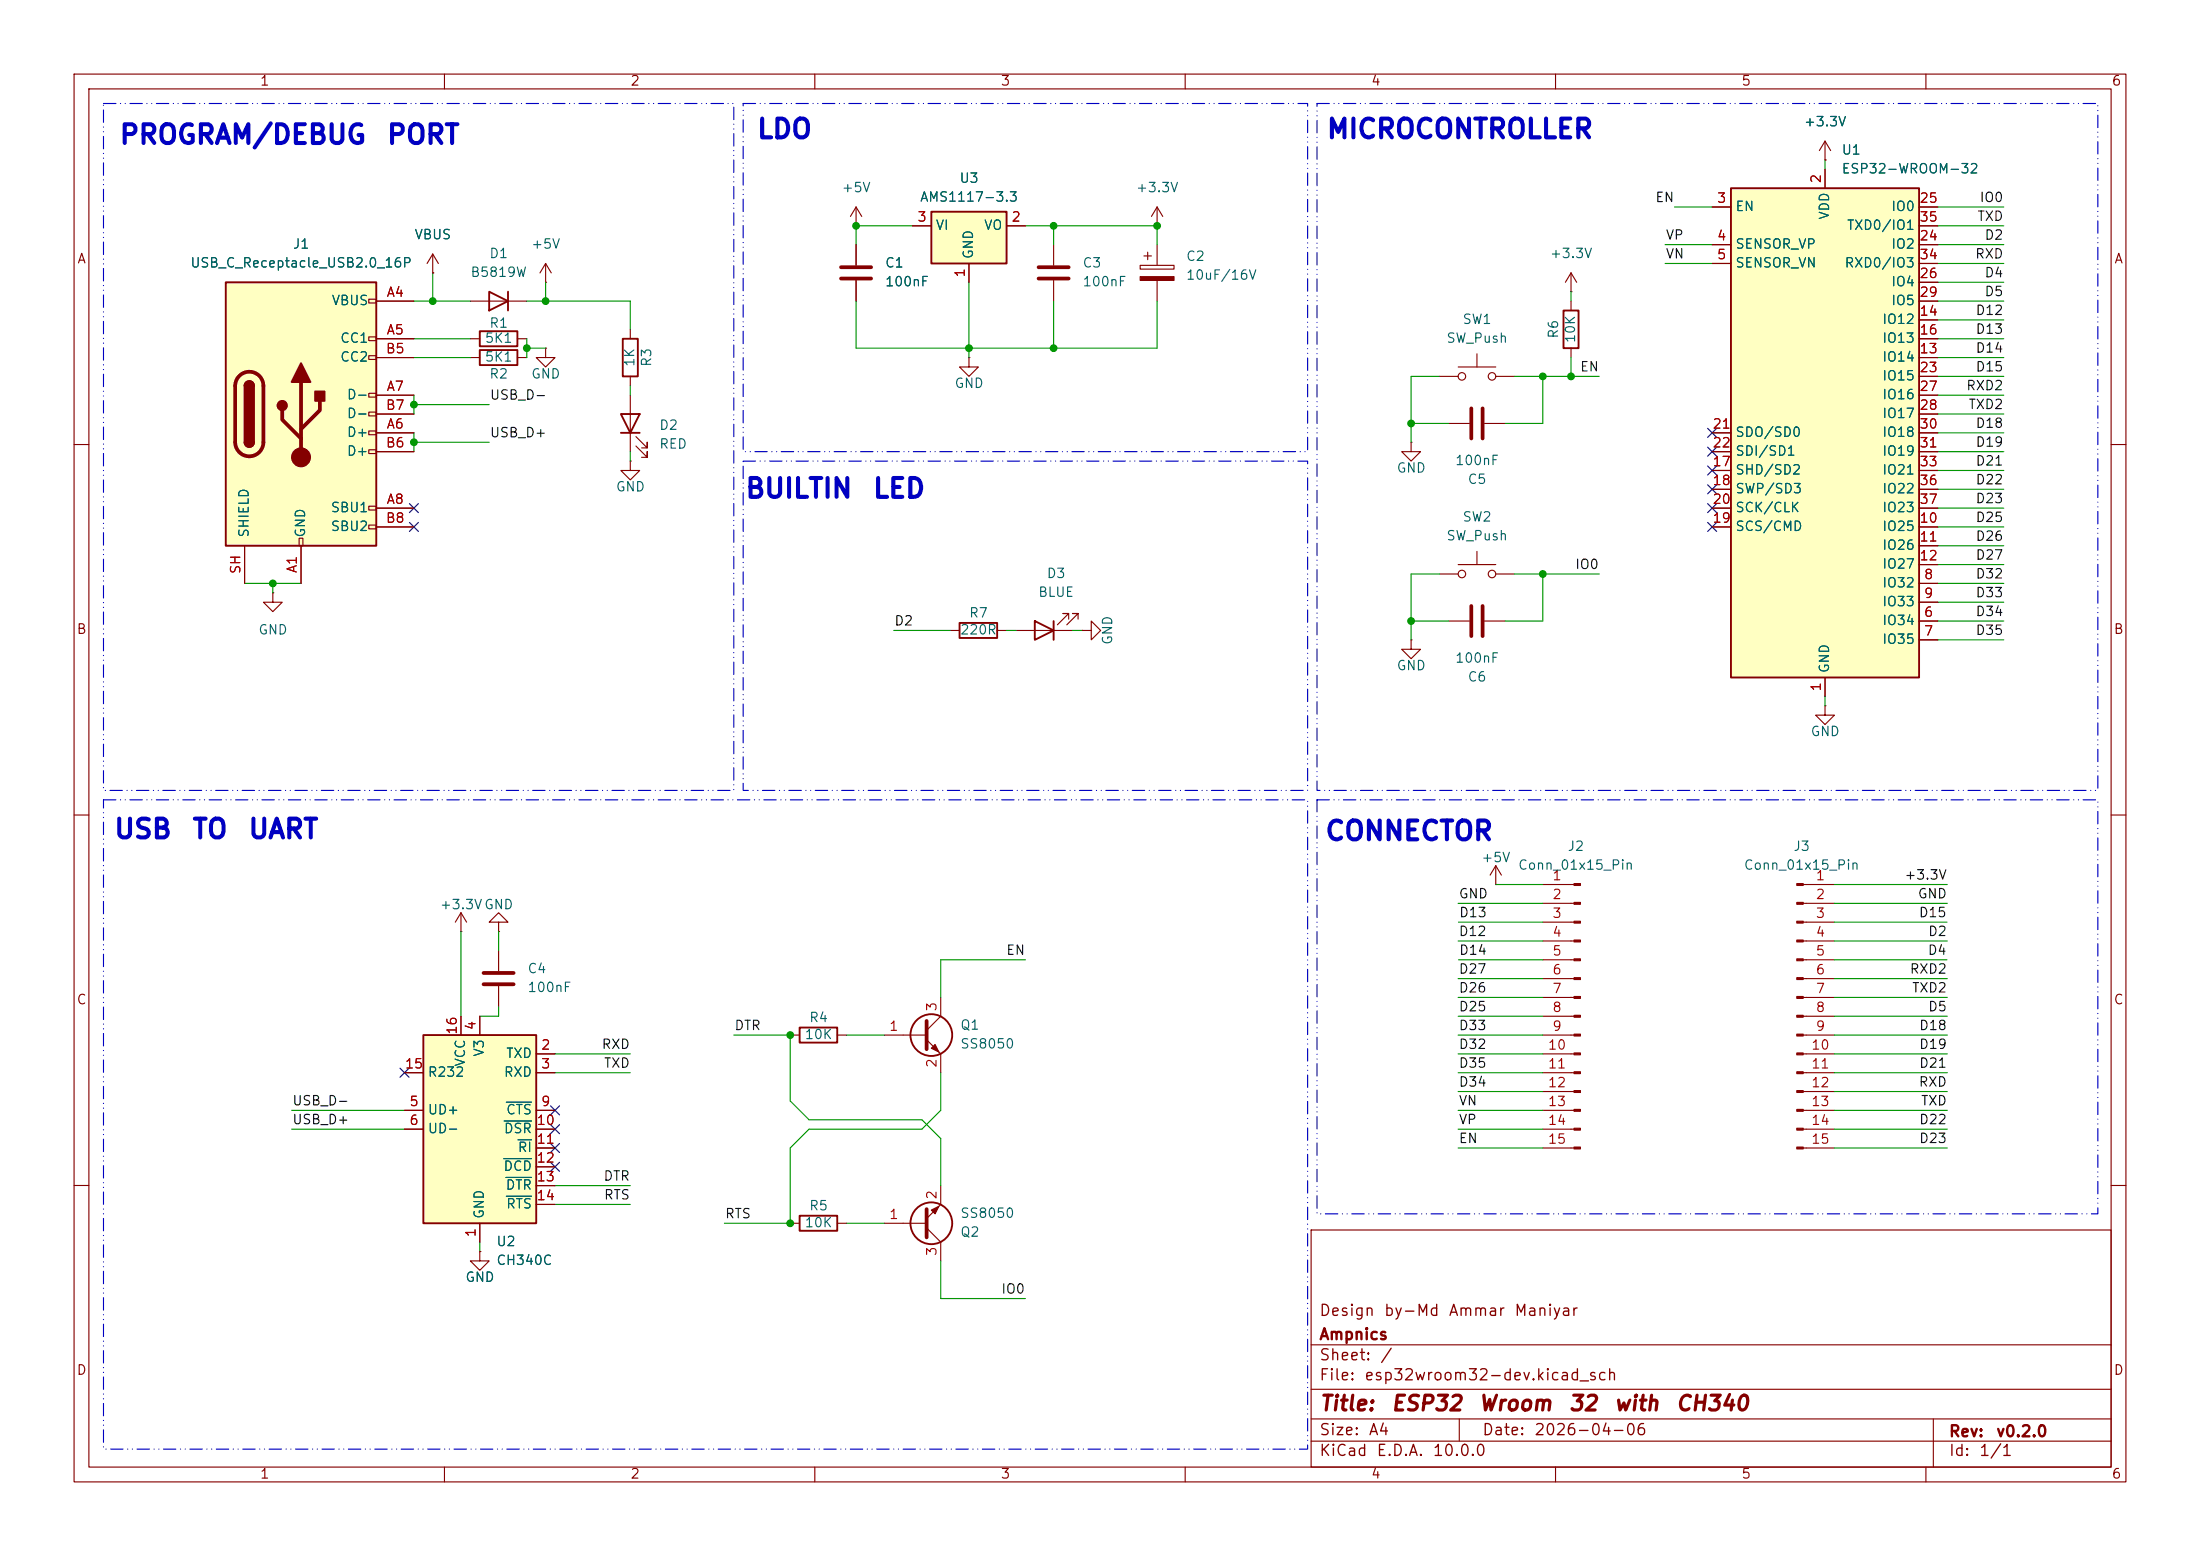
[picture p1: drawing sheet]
<svg xmlns="http://www.w3.org/2000/svg" width="297mm" height="210mm" viewBox="0 0 297 210" stroke-linecap="round" stroke-linejoin="round" font-family="sans-serif">
<g fill="none" stroke="#840000" stroke-width=".15">
<path d="M10 10h277v190h-277zM12 12h273v186h-273zM60 10v2M110 10v2M160 10v2M210 10v2M260 10v2M10 60h2M285 60h2M10 110h2M285 110h2M62.2 125.7h.1"/>
<path d="M62.2 123.2l-.7 1.3M62.2 123.2l.8 1.3M62.2 123.2v2.5M67.3 124.5h1.3l-1.3-1.3-1.3 1.3h1.3v1.2M67.3 125.7h.1M10 160h2M119.4 165.1h5.7M125.1 165.7l1.9 1.9v2.6M127 160v2.6l-1.9 1.9M177 166h108v32h-108zM285 160h2M60 198v2"/>
<path d="M110 198v2M160 198v2M177 194.5h108M177 191.5h108M177 187.5h108M177 181.5h108M197 191.5v3M210 198v2M260 198v2M261 191.5v6.5"/>
</g>
<path d="M125.1 163.2v3.8" fill="none" stroke="#840000" stroke-width=".51"/>
<circle cx="125.7" cy="165.1" r="2.82" fill="none" stroke="#840000" stroke-width=".25"/>
<path d="M125.7 163.3l1-.5-.5 1z" fill="#840000" stroke="#840000" stroke-width=".15"/>
<path d="M125.7 28.6h10.2v7h-10.2z" fill="#ffffc2"/>
<path d="M125.7 28.6h10.2v7h-10.2z" fill="none" stroke="#840000" stroke-width=".25"/>
<path d="M123.2 30.5h2.5M130.8 35.6v2.5M135.9 30.5h2.5M153.9 35.8h4.6v.5h-4.6zM154.4 34.5h1M154.9 34v1.1M156.2 33v2.8M156.2 37.8v2.8" fill="none" stroke="#840000" stroke-width=".15"/>
<path d="M153.9 37.3h4.6v.5h-4.6z" fill="#840000" stroke="#840000" stroke-width=".15"/>
<path d="M57.1 139.7h15.3v25.4h-15.3z" fill="#ffffc2"/>
<g fill="none" stroke="#840000" stroke-width=".25">
<path d="M57.1 139.7h15.3v25.4h-15.3zM107.9 138.7h5.1v2h-5.1zM107.9 164.1h5.1v2h-5.1z"/>
<circle cx="125.7" cy="139.7" r="2.82"/>
</g>
<g fill="none" stroke="#840000" stroke-width=".15">
<path d="M246.4 19.1l-.8 1.2M246.4 19.1l.7 1.2M246.4 19.1v2.5M115.6 30.5h.1M115.6 27.9l-.8 1.3M115.6 27.9l.7 1.3M115.6 27.9v2.6M115.6 33v2.8M115.6 37.8v2.8M156.2 30.5h.1M156.2 27.9l-.8 1.3M156.2 27.9l.8 1.3"/>
<path d="M156.2 27.9v2.6M246.4 21.6h.1M73.7 47v1.3h1.2l-1.2 1.2-1.3-1.2h1.3M73.7 47h.1M130.8 48.3v1.2h1.3l-1.3 1.3-1.3-1.3h1.3M130.8 48.3h.1M62.2 137.2v2.5M64.8 137.2v2.5M67.3 128.3v2.8M67.3 133.1v2.8M106.7 139.7h1.2M113 139.7h1.3"/>
<path d="M119.4 139.7h5.7M127 134.6v2.6l-1.9 1.9M54.6 144.8h2.5M54.6 149.9h2.5M54.6 152.4h2.5M72.4 142.2h2.5M72.4 144.8h2.5M72.4 149.9h2.5M72.4 152.4h2.5M72.4 154.9h2.5M72.4 157.5h2.5M125.1 140.3l1.9 1.9v2.6"/>
<path d="M64.8 168.9v1.3h1.2l-1.2 1.3-1.3-1.3h1.3M64.8 168.9h.1M64.8 165.1v2.5M72.4 160h2.5M72.4 162.6h2.5M106.7 165.1h1.2M113 165.1h1.3"/>
</g>
<path d="M68 156.4h3.8M68.1 151.3h3.7M68.3 158.9h3.5M68.4 148.8h3.4M69.9 153.8h1.9M68.4 161.5h3.4" fill="none" stroke="#006464" stroke-width=".15"/>
<path d="M113.5 36.1h4.1M113.5 37.6h4.1M65.3 131.3h4M65.3 132.8h4M125.1 137.8v3.8" fill="none" stroke="#840000" stroke-width=".51"/>
<path d="M125.7 141.5l.5-.5 .5 1z" fill="#840000" stroke="#840000" stroke-width=".15"/>
<path d="M30.5 38.1h20.3v35.6h-20.3z" fill="#ffffc2"/>
<g fill="none" stroke="#840000" stroke-width=".15">
<path d="M58.4 36.8h.1M58.4 34.3l-.7 1.3M58.4 34.3l.8 1.3M58.4 34.3v2.5M73.7 38.1h.1M73.7 35.6l-.8 1.2M73.7 35.6l.7 1.2M73.7 35.6v2.5M142.2 33v2.8M142.2 37.8v2.8M49.8 40.4h1v.5h-1zM49.8 45.5h1v.5h-1z"/>
<path d="M49.8 48h1v.5h-1zM49.8 53.1h1v.5h-1zM49.8 55.6h1v.5h-1zM49.8 58.2h1v.5h-1zM50.8 40.6h5.1M50.8 45.7h5.1M50.8 58.4h5.1M50.8 53.3h5.1M50.8 48.3h5.1M50.8 55.9h5.1M63.5 40.6h7.6M63.5 45.7h1.3"/>
<path d="M63.5 48.3h1.3M69.8 45.7h1.3M69.8 48.3h1.3M85.1 44.5v1.2M85.1 50.8v1.3M85.1 53.3v7.7M85.9 58.9l1.5 1.6v-.8v.8h-.8M33 73.7v5M40.4 72.6h.5v1.1h-.5zM40.6 73.7v5M49.8 60.7h1v.5h-1zM49.8 68.3h1v.5h-1z"/>
<path d="M49.8 70.9h1v.5h-1zM50.8 68.6h5.1M50.8 61h5.1M50.8 71.1h5.1M85.1 62.2v1.3h1.3l-1.3 1.3-1.3-1.3h1.3M85.1 62.2h.1M85.9 60.2l1.5 1.5v-.7v.7h-.8M36.8 80v1.3h1.3l-1.3 1.3-1.2-1.3h1.2M36.8 80h.1M128.3 85.1h1.2M134.6 85.1h1.3M137.2 85.1h7.6"/>
<path d="M144.3 83.6v-.8h-.8h.8l-1.6 1.5M145.5 83.6v-.8h-.7h.7l-1.5 1.5M146 85.1h1.3v-1.3l1.3 1.3-1.3 1.3v-1.3M146 85.1h.1M246.4 95.3v1.2h1.2l-1.2 1.3-1.3-1.3h1.3M246.4 95.3h.1"/>
</g>
<g fill="none" stroke="#840000" stroke-width=".25">
<path d="M30.5 38.1h20.3v35.6h-20.3zM66 39.4l2.6 1.2-2.6 1.3zM68.6 39.4v2.5M33 52.1a.64 .64 0 0 1 .7-.7 .64 .64 0 0 1 .6 .7M33 59.7a.64 .64 0 0 0 .7 .6 .64 .64 0 0 0 .6-.6M64.8 44.7h5v2h-5zM64.8 47.2h5v2.1h-5zM83.8 55.9h2.6l-1.3 2.5zM83.8 58.4h2.6M84.1 45.7h2v5.1h-2zM129.5 84.1h5.1v2h-5.1zM139.7 83.8l2.5 1.3-2.5 1.3z"/>
<path d="M142.2 83.8v2.6"/>
</g>
<path d="M140.2 36.1h4.1M140.2 37.6h4.1M32.3 50.7a1.9 1.9 0 0 1 2.1-.4 1.9 1.9 0 0 1 1.2 1.8v7.6a1.91 1.91 0 0 1-1.9 1.9 1.91 1.91 0 0 1-2-1.9v-7.6a1.9 1.9 0 0 1 .6-1.4zM38.1 55.4v1.2l2.5 2.6M40.6 51.6v10.1M43.2 54.1v1.3l-2.6 2.5" fill="none" stroke="#840000" stroke-width=".51"/>
<g fill="#840000" stroke="#840000" stroke-width=".25">
<path d="M33 52.1h1.3v7.6h-1.3z"/>
<path d="M33.2 51.6a.64 .64 0 0 1 .7-.1 .64 .64 0 0 1 .4 .6h-1.3z"/>
<path d="M33 59.7h1.3a.64 .64 0 0 1-.6 .6 .64 .64 0 0 1-.7-.6z"/>
<path d="M40.6 49l1.3 2.6h-2.5z"/>
<path d="M42.5 52.8h1.3v1.3h-1.3z"/>
<circle cx="38.1" cy="54.7" r=".63"/>
</g>
<circle cx="40.6" cy="61.7" r="1.27" fill="#840000" stroke="#840000" stroke-width=".15"/>
<path d="M233.7 25.4h25.4v66h-25.4z" fill="#ffffc2"/>
<path d="M233.7 25.4h25.4v66h-25.4zM211.1 41.9h2v5.1h-2z" fill="none" stroke="#840000" stroke-width=".25"/>
<g fill="none" stroke="#840000" stroke-width=".15">
<path d="M58.4 36.8h.1M115.6 33v2.8M115.6 37.8v2.8M123.2 30.5h2.5M130.8 35.6v2.5M135.9 30.5h2.5M212.1 39.4h.1M212.1 36.8v2.6M212.1 36.8l-.8 1.3M212.1 36.8l.8 1.3M231.1 27.9h2.6M231.1 33h2.6"/>
<path d="M231.1 35.6h2.6M246.4 21.6h.1M246.4 22.9v2.5M259.1 27.9h2.5M259.1 33h2.5M259.1 35.6h2.5M259.1 38.1h2.5M259.1 30.5h2.5M50.8 48.3h5.1M50.8 45.7h5.1M50.8 58.4h5.1M50.8 53.3h5.1"/>
<path d="M50.8 55.9h5.1M50.8 40.6h5.1M190.5 59.7v1.3h1.3l-1.3 1.2-1.3-1.2h1.3M190.5 59.7h.1M194.3 50.8h2.5M195.6 57.2h2.8M196.8 49.5h5.1M199.4 47.8v1.7M200.4 57.2h2.8M201.9 50.8h2.6M212.1 40.6v1.3M212.1 47v1.3"/>
<path d="M231.1 58.4h2.6M259.1 48.3h2.5M259.1 43.2h2.5M259.1 45.7h2.5M259.1 58.4h2.5M259.1 50.8h2.5M259.1 53.3h2.5M259.1 55.9h2.5M259.1 40.6h2.5M33 73.7v5M40.6 73.7v5M50.8 71.1h5.1"/>
<path d="M50.8 68.6h5.1M50.8 61h5.1M194.3 77.5h2.5M196.8 76.2h5.1M199.4 74.4v1.8M201.9 77.5h2.6M231.1 71.1h2.6M231.1 63.5h2.6M231.1 66h2.6M231.1 68.6h2.6M231.1 61h2.6M259.1 78.7h2.5"/>
<path d="M259.1 71.1h2.5M259.1 73.7h2.5M259.1 76.2h2.5M259.1 63.5h2.5M259.1 66h2.5M259.1 68.6h2.5M259.1 61h2.5M190.5 86.4v1.2h1.3l-1.3 1.3-1.3-1.3h1.3M190.5 86.4h.1M195.6 83.8h2.8M200.4 83.8h2.8M246.4 91.4v2.6"/>
<path d="M259.1 83.8h2.5M259.1 86.4h2.5M259.1 81.3h2.5M201.9 119.4h.1M201.9 116.8l-.7 1.3M201.9 116.8l.8 1.3M201.9 116.8v2.6M208.3 119.4h4.2M243.4 119.4h4.2M62.2 137.2v2.5M64.8 137.2v2.5M208.3 121.9h4.2"/>
<path d="M208.3 124.5h4.2M208.3 127h4.2M208.3 129.5h4.2M208.3 132.1h4.2M208.3 134.6h4.2M208.3 137.2h4.2M208.3 139.7h4.2M243.4 121.9h4.2M243.4 124.5h4.2M243.4 127h4.2M243.4 129.5h4.2M243.4 132.1h4.2"/>
<path d="M243.4 134.6h4.2M243.4 137.2h4.2M243.4 139.7h4.2M54.6 144.8h2.5M54.6 149.9h2.5M54.6 152.4h2.5M72.4 142.2h2.5M72.4 144.8h2.5M72.4 149.9h2.5M72.4 152.4h2.5M72.4 154.9h2.5M72.4 157.5h2.5"/>
<path d="M208.3 142.2h4.2M208.3 144.8h4.2M208.3 147.3h4.2M208.3 149.9h4.2M208.3 152.4h4.2M208.3 154.9h4.2M243.4 142.2h4.2M243.4 144.8h4.2M243.4 147.3h4.2M243.4 149.9h4.2M243.4 152.4h4.2M243.4 154.9h4.2"/>
<path d="M64.8 168.9h.1M64.8 165.1v2.5M72.4 160h2.5M72.4 162.6h2.5"/>
<circle cx="197.4" cy="50.8" r=".51"/>
<circle cx="201.4" cy="50.8" r=".51"/>
<circle cx="197.4" cy="77.5" r=".51"/>
<circle cx="201.4" cy="77.5" r=".51"/>
</g>
<path d="M198.6 55.1v4.1M200.2 55.1v4.1M198.6 81.8v4.1M200.2 81.8v4.1" fill="none" stroke="#840000" stroke-width=".51"/>
<g fill="#840000" stroke="#840000" stroke-width=".15">
<path d="M242.6 119.3h.8v.2h-.8z"/>
<path d="M242.6 121.8h.8v.2h-.8z"/>
<path d="M242.6 124.3h.8v.3h-.8z"/>
<path d="M242.6 126.9h.8v.2h-.8z"/>
<path d="M242.6 129.4h.8v.3h-.8z"/>
<path d="M242.6 132h.8v.2h-.8z"/>
<path d="M242.6 134.5h.8v.2h-.8z"/>
<path d="M242.6 137h.8v.3h-.8z"/>
<path d="M242.6 139.6h.8v.2h-.8z"/>
<path d="M242.6 142.1h.8v.3h-.8z"/>
<path d="M242.6 144.7h.8v.2h-.8z"/>
<path d="M242.6 147.2h.8v.2h-.8z"/>
<path d="M242.6 149.7h.8v.3h-.8z"/>
<path d="M242.6 152.3h.8v.2h-.8z"/>
<path d="M242.6 154.8h.8v.3h-.8z"/>
<path d="M212.5 119.3h.9v.2h-.9z"/>
<path d="M212.5 121.8h.9v.2h-.9z"/>
<path d="M212.5 124.3h.9v.3h-.9z"/>
<path d="M212.5 126.9h.9v.2h-.9z"/>
<path d="M212.5 129.4h.9v.3h-.9z"/>
<path d="M212.5 132h.9v.2h-.9z"/>
<path d="M212.5 134.5h.9v.2h-.9z"/>
<path d="M212.5 137h.9v.3h-.9z"/>
<path d="M212.5 139.6h.9v.2h-.9z"/>
<path d="M212.5 142.1h.9v.3h-.9z"/>
<path d="M212.5 144.7h.9v.2h-.9z"/>
<path d="M212.5 147.2h.9v.2h-.9z"/>
<path d="M212.5 149.7h.9v.3h-.9z"/>
<path d="M212.5 152.3h.9v.2h-.9z"/>
<path d="M212.5 154.8h.9v.3h-.9z"/>
</g>
<g fill="none" stroke="#009600" stroke-width=".15">
<path d="M58.4 36.8v3.8M73.7 38.1v2.5M123.2 30.5h-7.6v2.5M130.8 38.1v10.2M138.4 30.5h17.8v2.5M142.2 30.5v2.5M212.1 39.4v1.2M224.8 35.6h6.3M224.8 33h6.3M226.1 27.9h5M246.4 21.6v1.3M261.6 38.1h8.9"/>
<path d="M261.6 30.5h8.9M261.6 35.6h8.9M261.6 33h8.9M261.6 27.9h8.9M55.9 54.6h10.1M55.9 48.3h7.6M55.9 45.7h7.6M55.9 40.6h7.6M55.9 53.3v2.6M55.9 58.4v2.6M55.9 59.7h10.1M71.1 40.6h14v3.9"/>
<path d="M71.1 47h2.6M71.1 45.7v2.6M85.1 52.1v1.2M115.6 40.6v6.4h40.6v-6.4M142.2 40.6v6.4M190.5 57.2h5.1M194.3 50.8h-3.8v8.9M204.5 50.8h11.4M208.3 50.8v6.4h-5.1M212.1 48.3v2.5M261.6 50.8h8.9M261.6 48.3h8.9"/>
<path d="M261.6 45.7h8.9M261.6 40.6h8.9M261.6 43.2h8.9M261.6 53.3h8.9M261.6 58.4h8.9M261.6 55.9h8.9M33 78.7h7.6M36.8 78.7v1.3M85.1 61v1.2M194.3 77.5h-3.8v8.9M204.5 77.5h11.4M208.3 77.5v6.3h-5.1"/>
<path d="M261.6 76.2h8.9M261.6 63.5h8.9M261.6 66h8.9M261.6 73.7h8.9M261.6 61h8.9M261.6 68.6h8.9M261.6 71.1h8.9M261.6 78.7h8.9M120.6 85.1h7.7M135.9 85.1h1.3M144.8 85.1h1.2M190.5 83.8h5.1"/>
<path d="M246.4 94v1.3M261.6 83.8h8.9M261.6 86.4h8.9M261.6 81.3h8.9M201.9 119.4h6.4M247.6 119.4h15.3M62.2 125.7v11.5M67.3 135.9v1.3h-2.5M67.3 125.7v2.6M99.1 139.7h7.6v8.9l2.5 2.5h15.3l2.5 2.6v6.3M114.3 139.7h5.1M138.4 129.5h-11.4v5.1"/>
<path d="M196.8 139.7h11.5M196.8 134.6h11.5M196.8 137.2h11.5M196.8 132.1h11.5M196.8 127h11.5M196.8 121.9h11.5M196.9 124.5h11.4M196.9 129.5h11.4M247.6 139.7h15.3M247.6 134.6h15.3M247.6 137.2h15.3M247.6 132.1h15.3"/>
<path d="M247.6 127h15.3M247.6 124.5h15.2M247.6 121.9h15.3M247.6 129.5h15.2M39.4 152.4h15.2M39.4 149.9h15.2M74.9 142.2h10.2M74.9 144.8h10.2M127 144.8v5.1l-2.5 2.5h-15.3l-2.5 2.5v10.2h-8.9M196.8 152.4h11.5M196.8 142.2h11.5M196.8 144.8h11.5"/>
<path d="M196.8 147.3h11.5M196.8 149.9h11.5M196.8 154.9h11.5M247.6 152.4h15.3M247.6 142.2h15.3M247.6 144.8h15.3M247.6 147.3h15.3M247.6 149.9h15.3M247.6 154.9h15.3M64.8 167.6v1.3M74.9 162.6h10.2M74.9 160h10.2"/>
<path d="M114.3 165.1h5.1M127 170.2v5.1h11.4"/>
</g>
<g fill="none" stroke="#000084" stroke-width=".15">
<path d="M230.5 57.8l1.2 1.2M231.7 57.8l-1.2 1.2M55.3 68l1.2 1.2M55.3 70.5l1.2 1.2M56.5 68l-1.2 1.2M56.5 70.5l-1.2 1.2M230.5 70.5l1.2 1.2M230.5 60.4l1.2 1.2M230.5 65.4l1.2 1.2M230.5 62.9l1.2 1.2M230.5 68l1.2 1.2M231.7 70.5l-1.2 1.2"/>
<path d="M231.7 60.4l-1.2 1.2M231.7 65.4l-1.2 1.2M231.7 62.9l-1.2 1.2M231.7 68l-1.2 1.2M54 144.2l1.2 1.2M55.2 144.2l-1.2 1.2M74.3 151.8l1.2 1.2M74.3 154.3l1.2 1.2M74.3 156.9l1.2 1.2M74.3 149.3l1.2 1.2M75.5 151.8l-1.2 1.2M75.5 154.3l-1.2 1.2"/>
<path d="M75.5 156.9l-1.2 1.2M75.5 149.3l-1.2 1.2"/>
</g>
<path d="M14 14h85.1v92.7h-85.1zM100.3 14h76.2v47h-76.2zM177.8 14h105.4v92.7h-105.4zM100.3 62.2h76.2v44.5h-76.2zM14 108h162.5v87.6h-162.5zM177.8 108h105.4v55.8h-105.4z" fill="none" stroke="#0000c2" stroke-width=".15" stroke-dasharray="1.7 .6 0 .6 0 .6"/>
<path d="M68 156.4h3.8M68.1 151.3h3.7M68.3 158.9h3.5M68.4 148.8h3.4M69.9 153.8h1.9M68.4 161.5h3.4" fill="none" stroke="#006464" stroke-width=".15"/>
<g fill="#009600" stroke="#009600" stroke-width=".14">
<circle cx="36.8" cy="78.7" r=".46"/>
<circle cx="115.6" cy="30.5" r=".46"/>
<circle cx="130.8" cy="47" r=".46"/>
<circle cx="142.2" cy="30.5" r=".46"/>
<circle cx="156.2" cy="30.5" r=".46"/>
<circle cx="142.2" cy="47" r=".46"/>
<circle cx="55.9" cy="59.7" r=".46"/>
<circle cx="55.9" cy="54.6" r=".46"/>
<circle cx="71.1" cy="47" r=".46"/>
<circle cx="58.4" cy="40.6" r=".46"/>
<circle cx="73.7" cy="40.6" r=".46"/>
<circle cx="106.7" cy="165.1" r=".46"/>
<circle cx="106.7" cy="139.7" r=".46"/>
<circle cx="208.3" cy="50.8" r=".46"/>
<circle cx="212.1" cy="50.8" r=".46"/>
<circle cx="190.5" cy="57.2" r=".46"/>
<circle cx="208.3" cy="77.5" r=".46"/>
<circle cx="190.5" cy="83.8" r=".46"/>
</g>
<g font-size="2.5" fill="#0000c2">
<text x="16" y="20.1">PROGRAM/DEBUG</text>
<text x="52.1" y="20.1">PORT</text>
<text x="102" y="19.3">LDO</text>
<text x="178.9" y="19.3">MICROCONTROLLER</text>
<text x="100.5" y="67.8">BUILTIN</text>
<text x="117.7" y="67.8">LED</text>
<text x="15.2" y="113.8">USB</text>
<text x="25.8" y="113.8">TO</text>
<text x="33.4" y="113.8">UART</text>
<text x="178.7" y="114.1">CONNECTOR</text>
</g>
<g font-size="2" fill="#840000">
<text x="178" y="190.9">Title:</text>
<text x="187.7" y="190.9">ESP32</text>
<text x="199.5" y="190.9">Wroom</text>
<text x="211.6" y="190.9">32</text>
<text x="217.8" y="190.9">with</text>
<text x="226.1" y="190.9">CH340</text>
</g>
<g font-size="1.5" fill="#840000">
<text x="178" y="178">Design</text>
<text x="186.7" y="178">by-Md</text>
<text x="195.5" y="178">Ammar</text>
<text x="204.3" y="178">Maniyar</text>
<text x="178" y="184">Sheet:</text>
<text x="178" y="181.2">Ampnics</text>
<text x="186.2" y="184">/</text>
<text x="178" y="186.7">File:</text>
<text x="184.1" y="186.7">esp32wroom32-dev.kicad_sch</text>
<text x="178" y="196.9">KiCad</text>
<text x="178" y="194.1">Size:</text>
<text x="184.7" y="194.1">A4</text>
<text x="185.7" y="196.9">E.D.A.</text>
<text x="193.3" y="196.9">10.0.0</text>
<text x="200" y="194.1">Date:</text>
<text x="207" y="194.1">2026-04-06</text>
<text x="263" y="194.3">Rev:</text>
<text x="263" y="196.9">Id:</text>
<text x="267.1" y="196.9">1/1</text>
<text x="269.4" y="194.3">v0.2.0</text>
</g>
<g font-size="1.3" fill="#840000">
<text x="35" y="11.9">1</text>
<text x="85" y="11.9">2</text>
<text x="135" y="11.9">3</text>
<text x="185" y="11.9">4</text>
<text x="235" y="11.9">5</text>
<text x="285" y="11.9">6</text>
<text x="10.3" y="35.9">A</text>
<text x="285.3" y="35.9">A</text>
<text x="10.3" y="85.9">B</text>
<text x="285.3" y="85.9">B</text>
<text x="10.3" y="135.9">C</text>
<text x="285.3" y="135.9">C</text>
<text x="10.3" y="185.9">D</text>
<text x="285.3" y="185.9">D</text>
<text x="35" y="199.9">1</text>
<text x="85" y="199.9">2</text>
<text x="135" y="199.9">3</text>
<text x="185" y="199.9">4</text>
<text x="235" y="199.9">5</text>
<text x="285" y="199.9">6</text>
</g>
<g font-size="1.3" fill="#006464">
<text x="243.4" y="17.4">+3.3V</text>
<text x="248.5" y="23.7">ESP32-WROOM-32</text>
<text x="248.5" y="21.2">U1</text>
<text x="113.5" y="26.3">+5V</text>
<text x="124.1" y="27.5">AMS1117-3.3</text>
<text x="129.4" y="25">U3</text>
<text x="153.3" y="26.3">+3.3V</text>
<text x="234.2" y="28.8">EN</text>
<text x="247.2" y="29.7" transform="rotate(-90 247.2 29.7)">VDD</text>
<text x="255.2" y="28.8">IO0</text>
<text x="39.4" y="33.9">J1</text>
<text x="55.9" y="32.6">VBUS</text>
<text x="66" y="35.2">D1</text>
<text x="71.6" y="33.9">+5V</text>
<text x="126.2" y="31.3">VI</text>
<text x="131.7" y="35.1" transform="rotate(-90 131.7 35.1)">GND</text>
<text x="132.8" y="31.3">VO</text>
<text x="160" y="35.5">C2</text>
<text x="209.1" y="35.2">+3.3V</text>
<text x="234.2" y="33.9">SENSOR_VP</text>
<text x="249.2" y="31.3">TXD0/IO1</text>
<text x="255.2" y="33.9">IO2</text>
<text x="25.6" y="36.4">USB_C_Receptacle_USB2.0_16P</text>
<text x="44.7" y="41.5">VBUS</text>
<text x="63.4" y="37.7">B5819W</text>
<text x="119.4" y="36.4">C1</text>
<text x="119.4" y="39">100nF</text>
<text x="146.1" y="36.4">C3</text>
<text x="146.1" y="39">100nF</text>
<text x="160" y="38.1">10uF/16V</text>
<text x="234.2" y="36.4">SENSOR_VN</text>
<text x="248.9" y="36.4">RXD0/IO3</text>
<text x="255.2" y="39">IO4</text>
<text x="255.2" y="41.5">IO5</text>
<text x="45.8" y="46.6">CC1</text>
<text x="65.4" y="46.6">5K1</text>
<text x="66" y="44.6">R1</text>
<text x="195.2" y="46.6">SW_Push</text>
<text x="197.4" y="44">SW1</text>
<text x="210.7" y="45.8" transform="rotate(-90 210.7 45.8)">R6</text>
<text x="213" y="46.4" transform="rotate(-90 213 46.4)">10K</text>
<text x="254" y="44">IO12</text>
<text x="254" y="46.6">IO13</text>
<text x="45.8" y="49.1">CC2</text>
<text x="65.4" y="49.1">5K1</text>
<text x="66" y="51.4">R2</text>
<text x="71.6" y="51.4">GND</text>
<text x="86" y="49.6" transform="rotate(-90 86 49.6)">1K</text>
<text x="88.2" y="49.6" transform="rotate(-90 88.2 49.6)">R3</text>
<text x="128.8" y="52.7">GND</text>
<text x="254" y="49.1">IO14</text>
<text x="254" y="51.7">IO15</text>
<text x="46.7" y="59.3">D+</text>
<text x="46.7" y="54.2">D-</text>
<text x="46.7" y="56.7">D-</text>
<text x="88.9" y="58.3">D2</text>
<text x="234.2" y="59.3">SDO/SD0</text>
<text x="254" y="54.2">IO16</text>
<text x="254" y="56.7">IO17</text>
<text x="254" y="59.3">IO18</text>
<text x="46.7" y="61.8">D+</text>
<text x="88.9" y="60.9">RED</text>
<text x="188.5" y="64.1">GND</text>
<text x="196.4" y="63.1">100nF</text>
<text x="198" y="65.6">C5</text>
<text x="234.2" y="64.4">SHD/SD2</text>
<text x="234.2" y="61.8">SDI/SD1</text>
<text x="254" y="61.8">IO19</text>
<text x="254" y="64.4">IO21</text>
<text x="44.6" y="69.4">SBU1</text>
<text x="44.6" y="72">SBU2</text>
<text x="83.1" y="66.6">GND</text>
<text x="197.4" y="70.7">SW2</text>
<text x="234.2" y="66.9">SWP/SD3</text>
<text x="234.2" y="72">SCS/CMD</text>
<text x="234.2" y="69.4">SCK/CLK</text>
<text x="254" y="72">IO25</text>
<text x="254" y="66.9">IO22</text>
<text x="254" y="69.4">IO23</text>
<text x="33.9" y="72.6" transform="rotate(-90 33.9 72.6)">SHIELD</text>
<text x="41.5" y="72.6" transform="rotate(-90 41.5 72.6)">GND</text>
<text x="195.2" y="73.3">SW_Push</text>
<text x="254" y="74.5">IO26</text>
<text x="254" y="77.1">IO27</text>
<text x="130.7" y="83.7">R7</text>
<text x="140.1" y="80.9">BLUE</text>
<text x="141.2" y="78.3">D3</text>
<text x="254" y="79.6">IO32</text>
<text x="254" y="82.1">IO33</text>
<text x="34.8" y="86">GND</text>
<text x="129.5" y="86">220R</text>
<text x="150.5" y="87.1" transform="rotate(-90 150.5 87.1)">GND</text>
<text x="196.4" y="89.8">100nF</text>
<text x="254" y="84.7">IO34</text>
<text x="254" y="87.2">IO35</text>
<text x="188.5" y="90.8">GND</text>
<text x="198" y="92.3">C6</text>
<text x="247.2" y="90.9" transform="rotate(-90 247.2 90.9)">GND</text>
<text x="244.3" y="99.7">GND</text>
<text x="199.9" y="116.7">+5V</text>
<text x="204.9" y="117.7">Conn_01x15_Pin</text>
<text x="211.5" y="115.2">J2</text>
<text x="235.3" y="117.7">Conn_01x15_Pin</text>
<text x="242" y="115.2">J3</text>
<text x="59.3" y="123">+3.3V GND</text>
<text x="71.1" y="131.7">C4</text>
<text x="71.1" y="134.2">100nF</text>
<text x="65.6" y="142.7" transform="rotate(-90 65.6 142.7)">V3</text>
<text x="68.2" y="143.1">TXD</text>
<text x="108.5" y="140.6">10K</text>
<text x="109.1" y="138.3">R4</text>
<text x="129.5" y="139.3">Q1</text>
<text x="129.5" y="141.8">SS8050</text>
<text x="57.7" y="145.6">R232</text>
<text x="63.1" y="144" transform="rotate(-90 63.1 144)">VCC</text>
<text x="67.9" y="145.6">RXD</text>
<text x="57.7" y="150.7">UD+</text>
<text x="57.7" y="153.3">UD-</text>
<text x="67.9" y="153.3">DSR</text>
<text x="68.2" y="150.7">CTS</text>
<text x="69.8" y="155.8">RI</text>
<text x="67.9" y="158.3">DCD</text>
<text x="68.2" y="160.9">DTR</text>
<text x="65.6" y="164.6" transform="rotate(-90 65.6 164.6)">GND</text>
<text x="68.2" y="163.4">RTS</text>
<text x="108.5" y="166">10K</text>
<text x="109.1" y="163.7">R5</text>
<text x="129.5" y="167.2">Q2</text>
<text x="129.5" y="164.7">SS8050</text>
<text x="62.7" y="173.3">GND</text>
<text x="66.9" y="168.5">U2</text>
<text x="66.9" y="171">CH340C</text>
</g>
<g font-size="1.3" fill="#0f0f0f">
<text x="223.4" y="27.6">EN</text>
<text x="267.2" y="27.6">IO0</text>
<text x="224.8" y="32.7">VP</text>
<text x="224.8" y="35.2">VN</text>
<text x="266.6" y="35.2">RXD</text>
<text x="266.9" y="30.1">TXD</text>
<text x="267.8" y="32.7">D2</text>
<text x="267.8" y="40.3">D5</text>
<text x="267.8" y="37.8">D4</text>
<text x="266.6" y="47.9">D14</text>
<text x="266.6" y="45.4">D13</text>
<text x="266.6" y="42.8">D12</text>
<text x="213.2" y="50.5">EN</text>
<text x="265.3" y="53">RXD2</text>
<text x="266.6" y="50.5">D15</text>
<text x="66" y="54.3">USB_D-</text>
<text x="66" y="59.3">USB_D+</text>
<text x="265.7" y="55.5">TXD2</text>
<text x="266.6" y="58.1">D18</text>
<text x="266.6" y="65.7">D22</text>
<text x="266.6" y="60.6">D19</text>
<text x="266.6" y="63.2">D21</text>
<text x="266.6" y="68.2">D23</text>
<text x="266.6" y="70.8">D25</text>
<text x="212.6" y="77.1">IO0</text>
<text x="266.6" y="75.9">D27</text>
<text x="266.6" y="73.3">D26</text>
<text x="266.6" y="80.9">D33</text>
<text x="266.6" y="83.5">D34</text>
<text x="266.6" y="78.4">D32</text>
<text x="120.6" y="84.7">D2</text>
<text x="266.6" y="86">D35</text>
<text x="257" y="119">+3.3V</text>
<text x="196.8" y="121.6">GND</text>
<text x="196.9" y="124.1">D13</text>
<text x="258.8" y="121.6">GND</text>
<text x="259" y="124.1">D15</text>
<text x="135.7" y="129.2">EN</text>
<text x="196.8" y="131.7">D27</text>
<text x="196.8" y="126.7">D12</text>
<text x="196.9" y="129.2">D14</text>
<text x="257.7" y="131.7">RXD2</text>
<text x="260.2" y="129.2">D4</text>
<text x="260.2" y="126.7">D2</text>
<text x="196.8" y="134.3">D26</text>
<text x="196.8" y="136.8">D25</text>
<text x="258" y="134.3">TXD2</text>
<text x="260.2" y="136.8">D5</text>
<text x="81.1" y="141.9">RXD</text>
<text x="99.1" y="139.4">DTR</text>
<text x="196.8" y="141.9">D32</text>
<text x="196.8" y="139.4">D33</text>
<text x="259" y="141.9">D19</text>
<text x="259" y="139.4">D18</text>
<text x="39.4" y="149.5">USB_D-</text>
<text x="81.4" y="144.4">TXD</text>
<text x="196.8" y="144.4">D35</text>
<text x="196.8" y="147">D34</text>
<text x="196.8" y="149.5">VN</text>
<text x="258.9" y="147">RXD</text>
<text x="259" y="144.4">D21</text>
<text x="259.2" y="149.5">TXD</text>
<text x="39.4" y="152.1">USB_D+</text>
<text x="196.8" y="154.6">EN</text>
<text x="196.8" y="152.1">VP</text>
<text x="259" y="152.1">D22</text>
<text x="259" y="154.6">D23</text>
<text x="81.4" y="159.7">DTR</text>
<text x="81.4" y="162.2">RTS</text>
<text x="97.8" y="164.8">RTS</text>
<text x="135.1" y="174.9">IO0</text>
</g>
<g font-size="1.3" fill="#a90000">
<text x="231.7" y="27.7">3</text>
<text x="246.1" y="24.8" transform="rotate(-90 246.1 24.8)">2</text>
<text x="259" y="27.7">25</text>
<text x="123.8" y="30.2">3</text>
<text x="136.5" y="30.2">2</text>
<text x="231.7" y="32.8">4</text>
<text x="231.7" y="35.3">5</text>
<text x="259" y="32.8">24</text>
<text x="259" y="35.3">34</text>
<text x="259" y="30.2">35</text>
<text x="52.1" y="40.4">A4</text>
<text x="130.6" y="37.5" transform="rotate(-90 130.6 37.5)">1</text>
<text x="259" y="37.8">26</text>
<text x="259" y="40.4">29</text>
<text x="52.1" y="45.5">A5</text>
<text x="259" y="42.9">14</text>
<text x="259" y="45.5">16</text>
<text x="52" y="48">B5</text>
<text x="52.1" y="53.1">A7</text>
<text x="259" y="48">13</text>
<text x="259" y="50.5">23</text>
<text x="259" y="53.1">27</text>
<text x="52" y="55.6">B7</text>
<text x="52.1" y="58.2">A6</text>
<text x="231.1" y="58.2">21</text>
<text x="259" y="55.6">28</text>
<text x="259" y="58.2">30</text>
<text x="52" y="60.7">B6</text>
<text x="231.1" y="63.2">17</text>
<text x="231.1" y="65.8">18</text>
<text x="231.1" y="60.7">22</text>
<text x="259" y="60.7">31</text>
<text x="259" y="63.2">33</text>
<text x="259" y="65.8">36</text>
<text x="52" y="70.9">B8</text>
<text x="52.1" y="68.3">A8</text>
<text x="231.1" y="70.9">19</text>
<text x="231.1" y="68.3">20</text>
<text x="259" y="70.9">10</text>
<text x="259" y="68.3">37</text>
<text x="32.8" y="77.6" transform="rotate(-90 32.8 77.6)">SH</text>
<text x="40.4" y="77.5" transform="rotate(-90 40.4 77.5)">A1</text>
<text x="259" y="73.4">11</text>
<text x="259" y="75.9">12</text>
<text x="259.6" y="83.6">6</text>
<text x="259.6" y="78.5">8</text>
<text x="259.6" y="81">9</text>
<text x="259.6" y="86.1">7</text>
<text x="246.1" y="93.4" transform="rotate(-90 246.1 93.4)">1</text>
<text x="209.5" y="119.1">1</text>
<text x="245" y="119.1">1</text>
<text x="209.5" y="121.7">2</text>
<text x="209.5" y="124.2">3</text>
<text x="245" y="121.7">2</text>
<text x="245" y="124.2">3</text>
<text x="209.5" y="126.7">4</text>
<text x="209.5" y="129.3">5</text>
<text x="209.5" y="131.8">6</text>
<text x="245" y="126.7">4</text>
<text x="245" y="129.3">5</text>
<text x="245" y="131.8">6</text>
<text x="126.7" y="136.6" transform="rotate(-90 126.7 136.6)">3</text>
<text x="209.5" y="134.4">7</text>
<text x="209.5" y="136.9">8</text>
<text x="245" y="134.4">7</text>
<text x="245" y="136.9">8</text>
<text x="62" y="139.7" transform="rotate(-90 62 139.7)">16</text>
<text x="64.5" y="139.1" transform="rotate(-90 64.5 139.1)">4</text>
<text x="73" y="142">2</text>
<text x="119.9" y="139.4">1</text>
<text x="208.9" y="142">10</text>
<text x="209.5" y="139.4">9</text>
<text x="244.4" y="142">10</text>
<text x="245" y="139.4">9</text>
<text x="54.6" y="144.5">15</text>
<text x="55.2" y="149.6">5</text>
<text x="73" y="144.5">3</text>
<text x="73" y="149.6">9</text>
<text x="126.7" y="144.2" transform="rotate(-90 126.7 144.2)">2</text>
<text x="208.9" y="144.5">11</text>
<text x="208.9" y="147.1">12</text>
<text x="208.9" y="149.6">13</text>
<text x="244.4" y="144.5">11</text>
<text x="244.4" y="147.1">12</text>
<text x="244.4" y="149.6">13</text>
<text x="55.2" y="152.1">6</text>
<text x="72.3" y="152.1">10</text>
<text x="72.3" y="154.7">11</text>
<text x="208.9" y="152.1">14</text>
<text x="208.9" y="154.7">15</text>
<text x="244.4" y="152.1">14</text>
<text x="244.4" y="154.7">15</text>
<text x="72.3" y="157.2">12</text>
<text x="72.3" y="159.8">13</text>
<text x="126.7" y="162" transform="rotate(-90 126.7 162)">2</text>
<text x="64.5" y="167.1" transform="rotate(-90 64.5 167.1)">1</text>
<text x="72.3" y="162.3">14</text>
<text x="119.9" y="164.8">1</text>
<text x="126.7" y="169.6" transform="rotate(-90 126.7 169.6)">3</text>
</g>
</svg>
